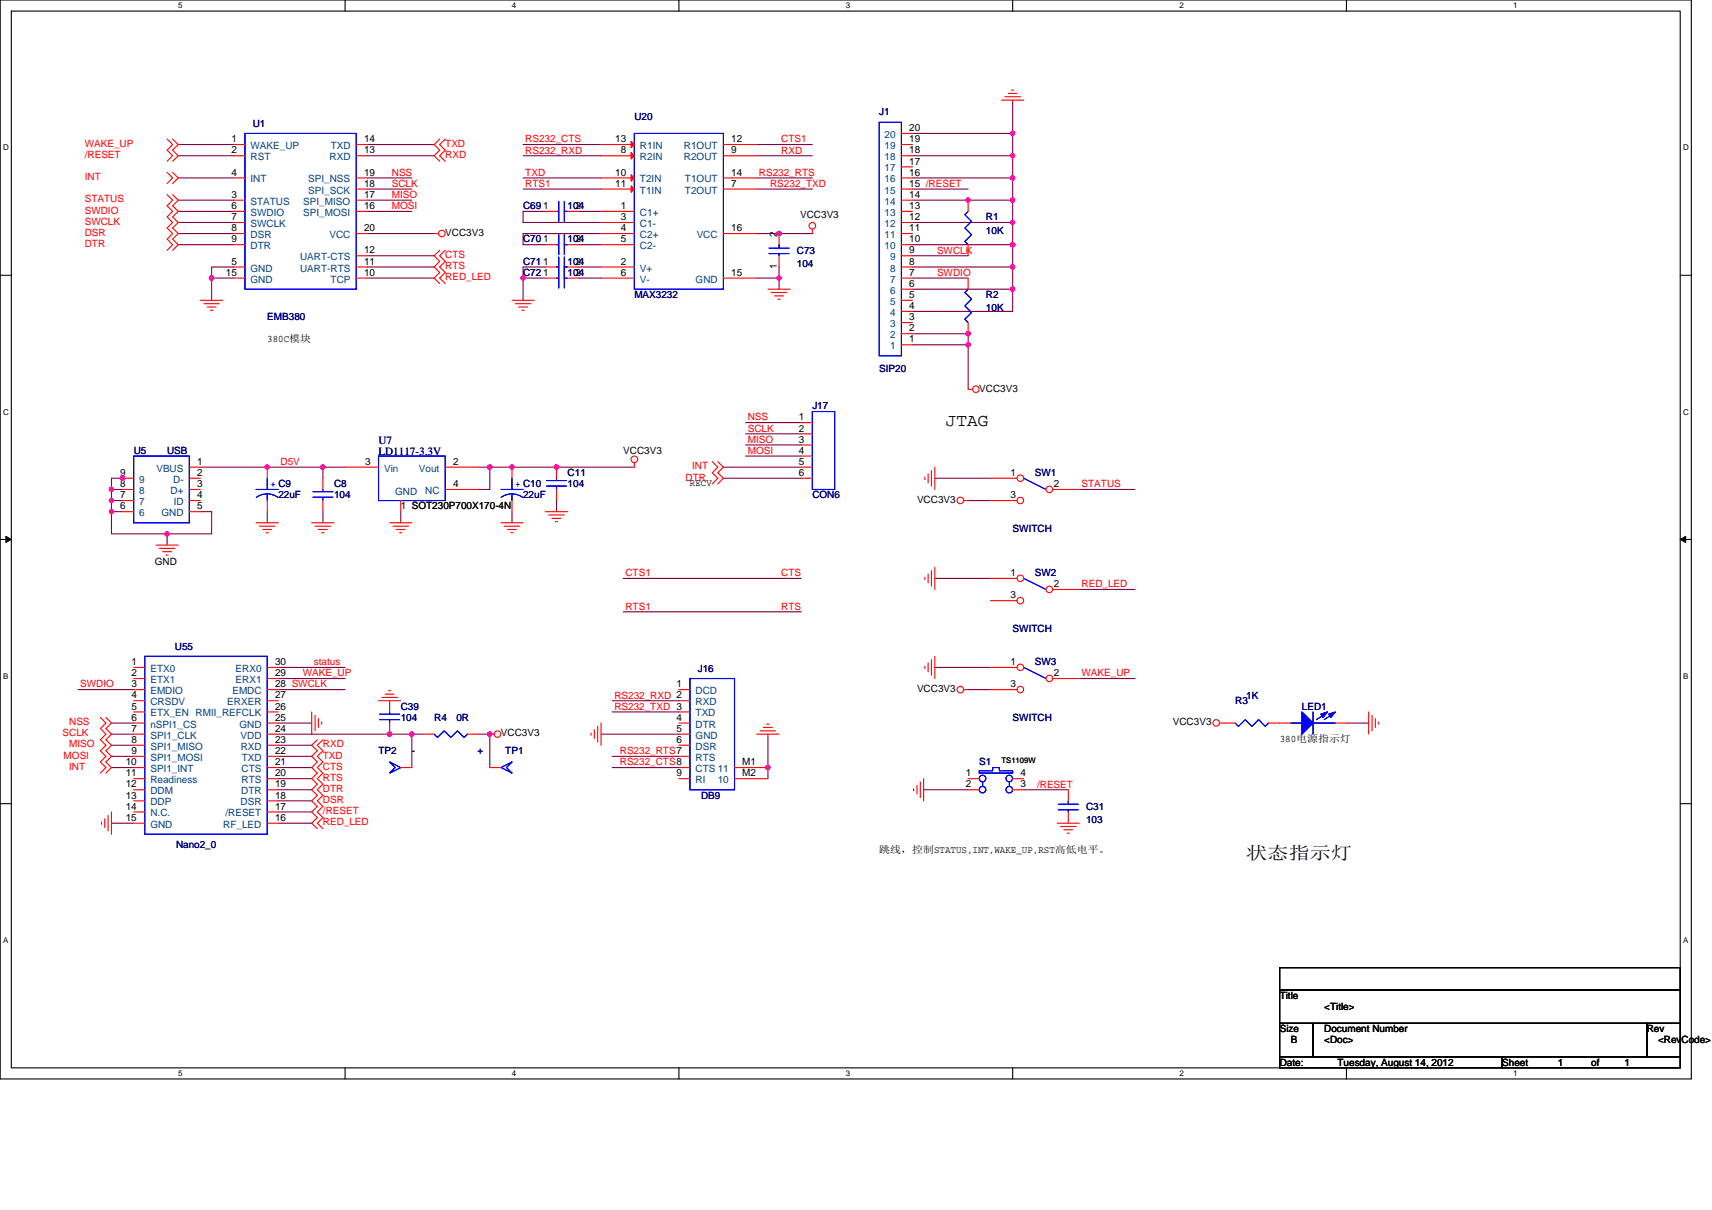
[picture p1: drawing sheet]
<svg xmlns="http://www.w3.org/2000/svg" width="297mm" height="210mm" viewBox="0 0 297 210" stroke-linecap="round" stroke-linejoin="round" font-family="sans-serif">
<path d="M0 0h293.5v187.2h-293.5zM2 1.9h289.5v183.4h-289.5z" fill="none" stroke="#000" stroke-width=".19"/>
<g fill="#fff">
<path d="M30.9 .2h.8v1.6h-.8z"/>
<path d="M30.9 185.5h.8v1.6h-.8z"/>
</g>
<path d="M59.9 0v1.9M59.9 185.3v1.9" fill="none" stroke="#000" stroke-width=".19"/>
<g fill="#fff">
<path d="M88.8 .2h.8v1.6h-.8z"/>
<path d="M88.8 185.5h.8v1.6h-.8z"/>
</g>
<path d="M117.8 0v1.9M117.8 185.3v1.9" fill="none" stroke="#000" stroke-width=".19"/>
<g fill="#fff">
<path d="M146.7 .2h.8v1.6h-.8z"/>
<path d="M146.7 185.5h.8v1.6h-.8z"/>
</g>
<path d="M175.7 0v1.9M175.7 185.3v1.9" fill="none" stroke="#000" stroke-width=".19"/>
<g fill="#fff">
<path d="M204.7 .2h.7v1.6h-.7z"/>
<path d="M204.7 185.5h.7v1.6h-.7z"/>
</g>
<path d="M233.6 0v1.9M233.6 185.3v1.9" fill="none" stroke="#000" stroke-width=".19"/>
<g fill="#fff">
<path d="M262.6 .2h.7v1.6h-.7z"/>
<path d="M262.6 185.5h.7v1.6h-.7z"/>
<path d="M.5 24.8h1v1.6h-1z"/>
<path d="M292 24.8h1v1.6h-1z"/>
<path d="M.5 70.7h1v1.5h-1z"/>
<path d="M292 70.7h1v1.5h-1z"/>
</g>
<path d="M0 47.8h2M291.5 47.8h2" fill="none" stroke="#000" stroke-width=".19"/>
<g fill="#fff">
<path d="M.5 116.5h.9v1.6h-.9z"/>
<path d="M292 116.5h.9v1.6h-.9z"/>
</g>
<path d="M0 93.6h2M291.5 93.6h2" fill="none" stroke="#000" stroke-width=".19"/>
<path d="M1 93.1l1 .5-1 .5zM291.5 93.6l1-.5v1z" fill="#000" stroke="#000" stroke-width=".17"/>
<g fill="#fff">
<path d="M.5 162.4h.9v1.5h-.9z"/>
<path d="M292 162.4h.9v1.5h-.9z"/>
</g>
<path d="M0 139.5h2M291.5 139.5h2M222 167.9h69.5v3.9h-69.5zM222 171.8h69.5v5.8h-69.5zM222 177.6h5.8v5.8h-5.8zM227.8 177.6h57.9v5.8h-57.9zM285.7 177.6h5.8v5.8h-5.8zM222 183.4h38.6v1.9h-38.6zM260.6 183.4h30.9v1.9h-30.9z" fill="none" stroke="#000" stroke-width=".19"/>
<g fill="none" stroke="#800040" stroke-width=".19">
<path d="M175.7 17.4v5.8M30.9 25.1h9.7M30.9 27h9.7M30.9 30.9h9.7M30.9 34.7h9.7M30.9 36.7h9.7M30.9 38.6h9.7M63.7 25.1h11.6M63.7 27h11.6M63.7 30.9h7.8M63.7 32.8h7.8M63.7 34.7h7.8"/>
<path d="M63.7 36.7h7.8M90.8 30.9h13.5M90.8 27h13.5M90.8 25.1h13.5M90.8 32.8h13.5M94.6 36.7h-3.8v1.9h13.5M100.4 36.7h3.9M131.3 27h9.6M131.3 32.8h9.6M131.3 25.1h9.6M131.3 30.9h9.6M158.3 38.6h17.4"/>
<path d="M158.3 30.9h17.4M158.3 27h17.4M158.3 23.2h17.4M158.3 32.8h9.7M175.7 30.9v3.8M175.7 38.6v3.9M175.7 23.2v3.8M175.7 34.7v3.9M175.7 27v3.9M175.7 34.7h-17.4M30.9 40.5h9.7M30.9 42.5h9.7"/>
<path d="M36.7 48.3v3.8M40.6 46.3h-3.9v2h3.9M63.7 40.5h11.6M63.7 44.4h11.6M63.7 46.3h11.6M63.7 48.3h11.6M90.8 48.3v3.8M90.8 48.3h3.8M94.6 46.3h-3.8v2M100.4 42.5h3.9M100.4 46.3h3.9M100.4 48.3h3.9"/>
<path d="M104.3 40.5h-13.5v2h3.8M131.3 48.3h3.9v1.9M131.3 40.5h9.6M135.2 46.3v2M158.3 42.5h17.4M158.3 59.8h9.7M158.3 44.4h9.7M158.3 50.2h17.4M158.3 46.3h17.4M158.3 57.9h9.7v1.9M158.3 48.3h9.7M168 59.8v7.8"/>
<path d="M175.7 50.2v3.8h-17.4M175.7 46.3v3.9M175.7 42.5v3.8M129.4 73.3h9.6M129.4 75.3h9.6M129.4 77.2h9.6M129.4 79.1h9.6M19.3 84.9h2M19.3 84.9v2M19.3 86.9h2M19.3 86.9v1.9M19.3 88.8h2"/>
<path d="M19.3 88.8v3.8h9.7M21.3 83h-2v1.9M29 92.6v2M34.8 88.8h1.9v3.8h-7.7M46.4 88.8v1.9M56 81.1h3.9M56 88.8v1.9M56 81.1v1.9M56 81.1h-21.2M69.5 88.8v1.9M83 81.1h2M85 81.1v3.8h-2"/>
<path d="M88.8 88.8v1.9M96.6 86.9v1.9M110.1 81.1h-25.1M125.5 83h13.5M125.5 81.1h13.5M162.2 83h9.6M168 86.9h3.8M187.3 84.9h9.6M13.5 119.7h9.7M48.3 115.8h11.6M48.3 117.8h11.6M48.3 119.7h11.6"/>
<path d="M108.1 100.4h30.9M108.1 106.2h30.9M162.2 115.8h9.6M162.2 100.4h9.6M168 119.7h3.8M187.3 117.8h9.6M187.3 102.3h9.6M19.3 133.2h3.9M19.3 131.3h3.9M19.3 129.3h3.9M19.3 127.4h3.9M19.3 125.5h3.9"/>
<path d="M48.3 135.1h5.8M48.3 133.2h5.8M48.3 131.3h5.8M48.3 129.3h5.8M48.3 125.5h5.8M48.3 139h5.8M48.3 137.1h5.8M48.3 127.4h23.2v5.8M71.5 127.4h1.9M83 127.4h2v5.8M104.3 127.4h13.5M106.2 121.6h11.6"/>
<path d="M106.2 123.5h11.6M106.2 131.3h11.6M106.2 133.2h11.6M133.2 127.4v7.7M160.2 137.1h7.8M177.6 137.1h7.8M233.6 125.5h3.9M19.3 142.9h3.9M48.3 142.9h5.8M48.3 140.9h5.8"/>
</g>
<g fill="#f0f" stroke="#f0f" stroke-width=".19">
<circle cx="36.7" cy="48.2" r=".38"/>
<circle cx="85" cy="81.1" r=".38"/>
<circle cx="96.5" cy="81.1" r=".38"/>
<circle cx="88.8" cy="81.1" r=".38"/>
<circle cx="56" cy="81.1" r=".38"/>
<circle cx="168" cy="34.7" r=".38"/>
<circle cx="175.7" cy="46.3" r=".38"/>
<circle cx="175.7" cy="30.9" r=".38"/>
<circle cx="175.7" cy="42.4" r=".38"/>
<circle cx="175.7" cy="38.6" r=".38"/>
<circle cx="175.7" cy="23.1" r=".38"/>
<circle cx="175.7" cy="34.7" r=".38"/>
<circle cx="175.7" cy="27" r=".38"/>
<circle cx="168" cy="59.8" r=".38"/>
<circle cx="168" cy="57.9" r=".38"/>
<circle cx="175.7" cy="50.2" r=".38"/>
<circle cx="133.2" cy="133.2" r=".38"/>
<circle cx="135.2" cy="48.2" r=".38"/>
<circle cx="135.2" cy="40.5" r=".38"/>
<circle cx="90.7" cy="48.2" r=".38"/>
<circle cx="85" cy="127.4" r=".38"/>
<circle cx="46.4" cy="81.1" r=".38"/>
<circle cx="71.4" cy="127.4" r=".38"/>
<circle cx="19.3" cy="84.9" r=".38"/>
<circle cx="21.3" cy="83" r=".38"/>
<circle cx="19.3" cy="86.9" r=".38"/>
<circle cx="19.3" cy="88.8" r=".38"/>
<circle cx="29" cy="92.6" r=".38"/>
<circle cx="67.6" cy="127.4" r=".38"/>
</g>
<g fill="none" stroke="#f00" stroke-width=".19">
<path d="M173.8 17.4h3.8M174.3 16.8h2.8M174.9 16.2h1.6M175.5 15.6h.4M29 29.9l.9 1-.9 1M29 33.8l.9 .9-.9 1 .9 1-.9 .9 .9 1-.9 1 .9 .9-.9 1 .9 1-.9 .9M29 24.1l.9 1-.9 1 .9 .9-.9 1M29.9 29.9l1 1-1 1M29.9 33.8l1 .9-1 1 1 1-1 .9 1 1-1 1 1 .9-1 1 1 1-1 .9M29.9 24.1l1 1-1 1 1 .9-1 1M40.6 25.1h1.9M40.6 27h1.9"/>
<path d="M40.6 30.9h1.9M40.6 34.7h1.9M40.6 36.7h1.9M40.6 38.6h1.9M61.8 25.1h1.9M61.8 27h1.9M61.8 30.9h1.9M61.8 32.8h1.9M61.8 34.7h1.9M61.8 36.7h1.9M76.3 24.1l-1 1 1 1-1 .9 1 1M77.3 24.1l-1 1 1 1-1 .9 1 1"/>
<path d="M140.9 39.8v.7M34.8 52.1h3.8M35.4 52.7h2.7M35.9 53.3h1.6M36.5 53.8h.4M40.6 40.5h1.9M40.6 42.5h1.9M40.6 46.3h1.9M40.6 48.3h1.9M61.8 40.5h1.9M61.8 44.4h1.9M61.8 46.3h1.9"/>
<path d="M61.8 48.3h1.9M75.3 40.5h.8M76.3 43.4l-1 1 1 1-1 .9 1 1-1 1 1 .9M77.3 43.4l-1 1 1 1-1 .9 1 1-1 1 1 .9M88.8 52.1h3.9M89.4 52.7h2.7M90 53.3h1.5M90.6 53.8h.3M133.2 50.2h3.9M133.8 50.8h2.7M134.4 51.4h1.5M135 51.9h.4"/>
<path d="M168 67.6h.8M27.1 94.6h3.8M27.6 95.2h2.7M28.2 95.7h1.6M28.8 96.3h.4M44.4 90.7h3.9M45 91.3h2.7M45.6 91.9h1.5M46.2 92.5h.4M54.1 90.7h3.9M54.7 91.3h2.7M55.2 91.9h1.6"/>
<path d="M55.8 92.5h.4M56 83v1.9M56 86.9v1.9M67.6 90.7h3.9M68.2 91.3h2.7M68.8 91.9h1.5M69.3 92.5h.4M86.9 90.7h3.9M87.5 91.3h2.7M88.1 91.9h1.5M88.6 92.5h.4M94.6 88.8h3.9"/>
<path d="M95.2 89.4h2.7M95.8 90h1.5M96.4 90.5h.3M96.6 81.1v1.9M96.6 84.9v2M110.1 80.3v.8M123.6 80.1l.9 1-.9 .9 .9 1-.9 1M124.5 80.1l1 1-1 .9 1 1-1 1M160.5 82.8v.4M161 82.2v1.6M161 99.6v1.6M161.6 81.7v2.6"/>
<path d="M161.6 99v2.7M162.2 81.1v3.8M162.2 98.4v3.9M167.2 86.9h.8M23.2 115.8h1.9M23.2 117.8h1.9M23.2 119.7h1.9M46.4 119.7h1.9M46.4 117.8h1.9M46.4 115.8h1.9M67.4 119.9h.4M160.5 115.6v.4"/>
<path d="M160.5 100.2v.4M161 115v1.6M161.6 114.5v2.7M162.2 113.9v3.9M167.2 119.7h.8M17.4 124.5l1 1-1 .9 1 1-1 1 1 .9-1 1 1 1-1 .9 1 1-1 1M18.4 124.5l.9 1-.9 .9 .9 1-.9 1 .9 .9-.9 1 .9 1-.9 .9 .9 1-.9 1M23.2 121.6h1.9M23.2 123.5h1.9M23.2 125.5h1.9M23.2 127.4h1.9M23.2 129.3h1.9"/>
<path d="M23.2 131.3h1.9M23.2 133.2h1.9M23.2 135.1h1.9M23.2 137.1h1.9M23.2 139h1.9M46.4 125.5h1.9M46.4 127.4h1.9M46.4 129.3h1.9M46.4 131.3h1.9M46.4 133.2h1.9M46.4 135.1h1.9M46.4 137.1h1.9"/>
<path d="M46.4 139h1.9M46.4 123.5h1.9M46.4 121.6h1.9M54.1 123.5v3.9M54.7 124.1v2.7M55.1 128.4l-1 .9 1 1-1 1 1 .9-1 1 1 1-1 .9 1 1-1 1 1 .9-1 1 1 1-1 .9 1 1-1 1 1 .9M55.2 124.7v1.5M55.8 125.3v.4M56 128.4l-.9 .9 .9 1-.9 1 .9 .9-.9 1 .9 1-.9 .9 .9 1-.9 1 .9 .9-.9 1 .9 1-.9 .9 .9 1-.9 1 .9 .9M65.7 121.6h3.8M66.2 121h2.8M66.8 120.5h1.6"/>
<path d="M85 127.4h.7M102.5 127.2v.4M103.1 126.6v1.6M103.7 126v2.8M104.3 125.5v3.8M131.3 127.4h3.9M131.9 126.8h2.7M132.5 126.2h1.5M133 125.7h.4M158.5 136.9v.3M159.1 136.3v1.5M159.7 135.7v2.7"/>
<path d="M160.2 135.1v3.9M211.6 125.5h.8M222 125.5h2M231.7 125.5h1.9M237.5 123.5v3.9M238.1 124.1v2.7M238.6 124.7v1.5M239.2 125.3v.4M17.6 142.6v.4M18.2 142.1v1.5M18.8 141.5v2.7M19.3 140.9v3.9"/>
<path d="M23.2 140.9h1.9M23.2 142.9h1.9M46.4 140.9h1.9M46.4 142.9h1.9M183.4 142.9h3.9M184 143.4h2.7M184.6 144h1.5M185.2 144.6h.3"/>
<circle cx="140.9" cy="39.2" r=".57"/>
<circle cx="76.7" cy="40.5" r=".57"/>
<circle cx="110.1" cy="79.7" r=".57"/>
<circle cx="169.3" cy="67.5" r=".57"/>
<circle cx="166.6" cy="86.8" r=".57"/>
<circle cx="166.6" cy="119.7" r=".57"/>
<circle cx="86.3" cy="127.4" r=".57"/>
<circle cx="211" cy="125.5" r=".57"/>
</g>
<g fill="none" stroke="#00f" stroke-width=".19">
<path d="M42.5 23.2h19.3v27h-19.3zM54.3 86.3h3.5M54.3 85.3h3.5M56 84.9v.4M56 86.3v.6M94.8 84.3h3.5M94.8 83.4h3.5M96.6 83v.4M96.6 84.3v.6M177.6 83l3.9 1.9M25.1 113.9h21.3v30.9h-21.3zM224 125.5h1.9"/>
<path d="M227.8 123.5v3.9M227.8 125.5h3.9M230.1 123.7l-1.7 1.2M231.5 123.7l-1.7 1.2"/>
</g>
<g fill="#00f" stroke="#00f" stroke-width=".19">
<path d="M225.9 123.5l1.9 2-1.9 1.9z" fill-rule="evenodd"/>
<path d="M229.2 123.9l1.1-.4-.8 1z" fill-rule="evenodd"/>
<path d="M230.5 123.9l1.2-.4-.8 1z" fill-rule="evenodd"/>
<path d="M225.9 123.5l1.9 2-1.9 1.9z" fill-rule="evenodd"/>
<path d="M229.2 123.9l1.1-.4-.8 1z" fill-rule="evenodd"/>
<path d="M230.5 123.9l1.2-.4-.8 1z" fill-rule="evenodd"/>
</g>
<circle cx="182.1" cy="84.9" r=".57" fill="#fff" stroke="#f00" stroke-width=".19"/>
<path d="M182.7 84.9h4.6" fill="none" stroke="#f00" stroke-width=".19"/>
<circle cx="177" cy="83" r=".57" fill="#fff" stroke="#f00" stroke-width=".19"/>
<path d="M171.8 83h4.7" fill="none" stroke="#f00" stroke-width=".19"/>
<circle cx="177" cy="86.9" r=".57" fill="#fff" stroke="#f00" stroke-width=".19"/>
<g fill="none" stroke="#f00" stroke-width=".19">
<path d="M104.3 25.1h5.8M104.3 27h5.8M104.3 30.9h5.8M104.3 32.8h5.8M104.3 36.7h5.8M104.3 38.6h5.8M125.5 25.1h5.8M125.5 27h5.8M125.5 30.9h5.8M125.5 32.8h5.8M156.4 38.6h1.9M156.4 36.7h1.9"/>
<path d="M156.4 34.7h1.9M156.4 32.8h1.9M156.4 30.9h1.9M156.4 29h1.9M156.4 27h1.9M156.4 25.1h1.9M156.4 23.2h1.9M168 34.7v2M94.6 48.3h2M94.6 46.3h2M98.5 48.3h1.9M98.5 46.3h1.9"/>
<path d="M104.3 40.5h5.8M104.3 42.5h5.8M104.3 46.3h5.8M104.3 48.3h5.8M125.5 48.3h5.8M125.5 40.5h5.8M135.2 44.4v1.9M135.2 40.5v2M156.4 59.8h1.9M156.4 57.9h1.9M156.4 56h1.9M156.4 54h1.9"/>
<path d="M156.4 52.1h1.9M156.4 50.2h1.9M156.4 48.3h1.9M156.4 46.3h1.9M156.4 44.4h1.9M156.4 42.5h1.9M156.4 40.5h1.9M168 42.5v1.9M21.3 88.8h1.9M21.3 86.9h1.9M21.3 84.9h1.9M21.3 83h1.9"/>
<path d="M32.8 81.1h2M32.8 83h2M32.8 84.9h2M32.8 86.9h2M32.8 88.8h2M46.4 81.1v1.9M46.4 86.9v1.9M171.8 86.9h4.7M67.6 121.6v1.9M67.6 125.5v1.9M168 135.1h1.9M168 137.1h1.9"/>
<path d="M175.7 135.1h1.9M175.7 137.1h1.9"/>
</g>
<g fill="none" stroke="#00f" stroke-width=".19">
<path d="M110.1 23.2h15.4v27h-15.4zM152.5 21.2h3.9v40.6h-3.9zM168 36.7l-.6 .6 1.2 1.1-1.2 1.2 1.2 1.1-1.2 1.2 .6 .6M96.6 48.3h.3M96.6 46.3h.3M96.9 46.5v3.5M96.9 44.6v3.5M97.9 48.3h.6M97.9 46.3h.6M97.9 46.5v3.5M97.9 44.6v3.5M133.4 43.1h3.5"/>
<path d="M133.4 44h3.5M135.2 44v.4M135.2 42.5v.6M23.2 79.1h9.6v11.6h-9.6zM44.4 84.9h3.9M46.4 85.7v1.2M46.4 83v1.9M48.2 86.3a3.1 3.1 0 0 0-3.7 0M177.6 100.4l3.9 1.9M65.9 124.9h3.4M65.9 123.9h3.4M67.6 123.5v.4"/>
<path d="M67.6 124.9v.6M169.9 133.8h2.3v-.6h1.2v.6h2.3v.4h-5.8zM170.5 135.7v.8M175.1 135.7v.8"/>
<circle cx="170.5" cy="135.1" r=".57"/>
<circle cx="170.5" cy="137" r=".57"/>
<circle cx="175.1" cy="135.1" r=".57"/>
<circle cx="175.1" cy="137" r=".57"/>
</g>
<g fill="#f00" stroke="#f00" stroke-width=".19">
<path d="M109.5 24.5l.6 .6-.6 .6z"/>
<path d="M109.5 26.5l.6 .5-.6 .6z"/>
<path d="M109.5 30.3l.6 .6-.6 .6z"/>
<path d="M109.5 32.2l.6 .6-.6 .6z"/>
</g>
<circle cx="182.1" cy="102.3" r=".57" fill="#fff" stroke="#f00" stroke-width=".19"/>
<path d="M182.7 102.3h4.6" fill="none" stroke="#f00" stroke-width=".19"/>
<circle cx="177" cy="100.4" r=".57" fill="#fff" stroke="#f00" stroke-width=".19"/>
<path d="M171.8 100.4h4.7" fill="none" stroke="#f00" stroke-width=".19"/>
<circle cx="177" cy="104.2" r=".57" fill="#fff" stroke="#f00" stroke-width=".19"/>
<g fill="none" stroke="#f00" stroke-width=".19">
<path d="M94.6 36.7h2M98.5 36.7h1.9M94.6 42.5h2M98.5 42.5h1.9M168 56v1.9M168 48.3v1.9M139 73.3h1.9M139 75.3h1.9M139 77.2h1.9M139 79.1h1.9M59.9 81.1h5.8M69.5 86.9v1.9"/>
<path d="M77.3 81.1h5.7M77.3 84.9h5.7M88.8 81.1v1.9M88.8 86.9v1.9M139 81.1h1.9M139 83h1.9M117.8 119.7h1.9M171.8 104.2h4.7M69.5 133.2h2M73.4 127.4h1.9M81.1 127.4h1.9M85 133.2h1.9"/>
<path d="M117.8 121.6h1.9M117.8 123.5h1.9M117.8 125.5h1.9M117.8 127.4h1.9M117.8 129.3h1.9M117.8 131.3h1.9M117.8 133.2h1.9M117.8 135.1h1.9M127.4 135.1h5.8M127.4 133.2h5.8M185.4 137.1v1.9M212.4 125.5h1.9"/>
<path d="M220.1 125.5h1.9M185.4 140.9v2"/>
</g>
<g fill="none" stroke="#00f" stroke-width=".19">
<path d="M96.6 36.7h.3M96.9 34.9v3.5M97.9 36.7h.6M97.9 34.9v3.5M96.6 42.5h.3M96.9 40.7v3.5M97.9 42.5h.6M97.9 40.7v3.5M168 50.2l-.6 .6 1.2 1.1-1.2 1.2 1.2 1.2-1.2 1.1 .6 .6M65.7 79.1h11.6v7.8h-11.6zM140.9 71.4h3.9v13.5h-3.9zM86.9 84.9h3.9"/>
<path d="M86.9 86.3a3.1 3.1 0 0 1 3.8 0M88.8 85.7v1.2M88.8 83v1.9M119.7 117.8h7.7v19.3h-7.7zM177.6 115.8l3.9 2M67.6 132.2l1.9 1-1.9 1 1-1zM75.3 127.4l.6 .6 1.2-1.2 1.1 1.2 1.2-1.2 1.1 1.2 .6-.6M86.9 133.2l1.9-1-.9 1 .9 1zM183.6 139.6h3.5M185.4 139v.6M214.3 125.5l.6 .5 1.1-1.1 1.2 1.1 1.2-1.1 1.1 1.1 .6-.5M183.6 140.5h3.5"/>
<path d="M185.4 140.5v.4"/>
</g>
<circle cx="182.1" cy="117.7" r=".57" fill="#fff" stroke="#f00" stroke-width=".19"/>
<path d="M182.7 117.8h4.6" fill="none" stroke="#f00" stroke-width=".19"/>
<circle cx="177" cy="115.8" r=".57" fill="#fff" stroke="#f00" stroke-width=".19"/>
<path d="M171.8 115.8h4.7" fill="none" stroke="#f00" stroke-width=".19"/>
<circle cx="177" cy="119.7" r=".57" fill="#fff" stroke="#f00" stroke-width=".19"/>
<path d="M171.8 119.7h4.7" fill="none" stroke="#f00" stroke-width=".19"/>
<g fill="#f0f" stroke="#f0f" stroke-width=".19">
<circle cx="36.7" cy="48.2" r=".38"/>
<circle cx="85" cy="81.1" r=".38"/>
<circle cx="96.5" cy="81.1" r=".38"/>
<circle cx="88.8" cy="81.1" r=".38"/>
<circle cx="56" cy="81.1" r=".38"/>
<circle cx="168" cy="34.7" r=".38"/>
<circle cx="175.7" cy="46.3" r=".38"/>
<circle cx="175.7" cy="30.9" r=".38"/>
<circle cx="175.7" cy="42.4" r=".38"/>
<circle cx="175.7" cy="38.6" r=".38"/>
<circle cx="175.7" cy="23.1" r=".38"/>
<circle cx="175.7" cy="34.7" r=".38"/>
<circle cx="175.7" cy="27" r=".38"/>
<circle cx="168" cy="59.8" r=".38"/>
<circle cx="168" cy="57.9" r=".38"/>
<circle cx="175.7" cy="50.2" r=".38"/>
<circle cx="133.2" cy="133.2" r=".38"/>
<circle cx="135.2" cy="48.2" r=".38"/>
<circle cx="135.2" cy="40.5" r=".38"/>
<circle cx="90.7" cy="48.2" r=".38"/>
<circle cx="85" cy="127.4" r=".38"/>
<circle cx="46.4" cy="81.1" r=".38"/>
<circle cx="71.4" cy="127.4" r=".38"/>
<circle cx="19.3" cy="84.9" r=".38"/>
<circle cx="21.3" cy="83" r=".38"/>
<circle cx="19.3" cy="86.9" r=".38"/>
<circle cx="19.3" cy="88.8" r=".38"/>
<circle cx="29" cy="92.6" r=".38"/>
<circle cx="67.6" cy="127.4" r=".38"/>
</g>
<g font-size="3.1">
<text x="164.1" y="73.9">JTAG</text>
<text x="216.2" y="149.1">状态指示灯</text>
</g>
<g font-size="1.9" fill="#000080">
<text x="65.7" y="77">U7</text>
<text x="65.7" y="78.9">LD1117-3.3V</text>
</g>
<g font-size="1.7" fill="#000080">
<text x="43.9" y="22">U1</text>
<text x="110.1" y="20.8">U20</text>
<text x="152.5" y="19.9">J1</text>
<text x="90.8" y="36.3">C69</text>
<text x="98.5" y="36.3">104</text>
<text x="171.1" y="38.2">R1</text>
<text x="171.1" y="40.5">10K</text>
<text x="90.8" y="47.9">C72</text>
<text x="90.8" y="45.9">C71</text>
<text x="90.8" y="42.1">C70</text>
<text x="98.5" y="47.9">104</text>
<text x="98.5" y="45.9">104</text>
<text x="98.5" y="42.1">104</text>
<text x="138.3" y="44">C73</text>
<text x="138.3" y="46.3">104</text>
<text x="110.1" y="51.7">MAX3232</text>
<text x="171.1" y="51.7">R2</text>
<text x="46.4" y="55.6">EMB380</text>
<text x="171.1" y="54">10K</text>
<text x="152.5" y="64.5">SIP20</text>
<text x="140.9" y="71">J17</text>
<text x="23.2" y="78.8">U5</text>
<text x="29" y="78.8">USB</text>
<text x="98.5" y="82.6">C11</text>
<text x="179.6" y="82.6">SW1</text>
<text x="48.3" y="86.5">22uF</text>
<text x="58" y="84.5">C8</text>
<text x="58" y="86.5">104</text>
<text x="90.8" y="86.5">22uF</text>
<text x="98.5" y="84.5">104</text>
<text x="140.9" y="86.5">CON6</text>
<text x="175.7" y="92.3">SWITCH</text>
<text x="179.6" y="100">SW2</text>
<text x="30.3" y="112.7">U55</text>
<text x="175.7" y="109.6">SWITCH</text>
<text x="121.1" y="116.6">J16</text>
<text x="179.6" y="115.4">SW3</text>
<text x="69.5" y="123.1">C39</text>
<text x="69.5" y="125.1">104</text>
<text x="75.3" y="125.1">R4</text>
<text x="79.2" y="125.1">0R</text>
<text x="175.7" y="125.1">SWITCH</text>
<text x="214.3" y="122.2">R3</text>
<text x="216.2" y="121.2">1K</text>
<text x="225.9" y="123.1">LED1</text>
<text x="65.7" y="130.9">TP2</text>
<text x="71.5" y="130.9">-</text>
<text x="82.8" y="130.9">+</text>
<text x="87.7" y="130.9">TP1</text>
<text x="169.9" y="132.8">S1</text>
<text x="121.6" y="138.6">DB9</text>
<text x="188.4" y="140.5">C31</text>
<text x="188.4" y="142.9">103</text>
<text x="30.5" y="147.1">Nano2_0</text>
</g>
<g font-size="1.7" fill="#004080">
<text x="153.5" y="23.9">20</text>
<text x="43.5" y="25.9">WAKE_UP</text>
<text x="43.5" y="27.8">RST</text>
<text x="57.2" y="27.8">RXD</text>
<text x="57.4" y="25.9">TXD</text>
<text x="111" y="25.9">R1IN</text>
<text x="111" y="27.8">R2IN</text>
<text x="118.7" y="25.9">R1OUT</text>
<text x="118.7" y="27.8">R2OUT</text>
<text x="153.5" y="29.7">17</text>
<text x="153.5" y="27.8">18</text>
<text x="153.5" y="25.9">19</text>
<text x="43.5" y="31.7">INT</text>
<text x="43.5" y="35.5">STATUS</text>
<text x="52.6" y="35.5">SPI_MISO</text>
<text x="53.5" y="31.7">SPI_NSS</text>
<text x="53.5" y="33.6">SPI_SCK</text>
<text x="111" y="31.7">T2IN</text>
<text x="111" y="33.6">T1IN</text>
<text x="118.8" y="31.7">T1OUT</text>
<text x="118.8" y="33.6">T2OUT</text>
<text x="153.5" y="35.5">14</text>
<text x="153.5" y="33.6">15</text>
<text x="153.5" y="31.7">16</text>
<text x="43.5" y="37.5">SWDIO</text>
<text x="43.5" y="39.4">SWCLK</text>
<text x="43.5" y="41.3">DSR</text>
<text x="52.6" y="37.5">SPI_MOSI</text>
<text x="57.2" y="41.3">VCC</text>
<text x="111" y="37.5">C1+</text>
<text x="111" y="39.4">C1-</text>
<text x="111" y="41.3">C2+</text>
<text x="120.9" y="41.3">VCC</text>
<text x="153.5" y="41.3">11</text>
<text x="153.5" y="39.4">12</text>
<text x="153.5" y="37.5">13</text>
<text x="43.5" y="43.2">DTR</text>
<text x="43.5" y="47.1">GND</text>
<text x="52.1" y="45.2">UART-CTS</text>
<text x="52.1" y="47.1">UART-RTS</text>
<text x="111" y="43.2">C2-</text>
<text x="111" y="47.1">V+</text>
<text x="153.5" y="43.2">10</text>
<text x="154.4" y="47.1">8</text>
<text x="154.4" y="45.2">9</text>
<text x="43.5" y="49">GND</text>
<text x="57.4" y="49">TCP</text>
<text x="111" y="49">V-</text>
<text x="120.7" y="49">GND</text>
<text x="154.4" y="52.9">5</text>
<text x="154.4" y="51">6</text>
<text x="154.4" y="49">7</text>
<text x="154.4" y="58.7">2</text>
<text x="154.4" y="56.8">3</text>
<text x="154.4" y="54.8">4</text>
<text x="154.4" y="60.6">1</text>
<text x="24.2" y="83.8">9</text>
<text x="27.1" y="81.9">VBUS</text>
<text x="30.1" y="83.8">D-</text>
<text x="66.7" y="81.9">Vin</text>
<text x="72.7" y="81.9">Vout</text>
<text x="24.2" y="89.6">6</text>
<text x="24.2" y="87.7">7</text>
<text x="24.2" y="85.7">8</text>
<text x="28" y="89.6">GND</text>
<text x="29.6" y="85.7">D+</text>
<text x="30.1" y="87.7">ID</text>
<text x="68.6" y="85.8">GND</text>
<text x="73.8" y="85.7">NC</text>
<text x="26.1" y="116.6">ETX0</text>
<text x="26.1" y="118.5">ETX1</text>
<text x="40.9" y="118.5">ERX1</text>
<text x="40.9" y="116.6">ERX0</text>
<text x="26.1" y="120.5">EMDIO</text>
<text x="26.1" y="122.4">CRSDV</text>
<text x="26.1" y="124.3">ETX_EN RMII_REFCLK</text>
<text x="39.4" y="122.4">ERXER</text>
<text x="40.3" y="120.5">EMDC</text>
<text x="120.7" y="120.5">DCD</text>
<text x="120.7" y="122.4">RXD</text>
<text x="120.7" y="124.3">TXD</text>
<text x="26.1" y="126.3">nSPI1_CS</text>
<text x="26.1" y="128.2">SPI1_CLK</text>
<text x="26.1" y="130.1">SPI1_MISO</text>
<text x="41.5" y="126.3">GND</text>
<text x="41.7" y="128.2">VDD</text>
<text x="41.8" y="130.1">RXD</text>
<text x="120.7" y="126.3">DTR</text>
<text x="120.7" y="128.2">GND</text>
<text x="120.7" y="130.1">DSR</text>
<text x="26.1" y="132">SPI1_MOSI</text>
<text x="26.1" y="134">SPI1_INT</text>
<text x="26.1" y="135.9">Readiness</text>
<text x="26.1" y="137.8">DDM</text>
<text x="41.8" y="137.8">DTR</text>
<text x="41.9" y="134">CTS</text>
<text x="41.9" y="135.9">RTS</text>
<text x="41.9" y="132">TXD</text>
<text x="120.7" y="132">RTS</text>
<text x="120.7" y="134">CTS 11</text>
<text x="120.7" y="135.9">RI</text>
<text x="124.5" y="135.9">10</text>
<text x="26.1" y="139.8">DDP</text>
<text x="26.1" y="141.7">N.C.</text>
<text x="26.1" y="143.6">GND</text>
<text x="38.7" y="143.6">RF_LED</text>
<text x="39.1" y="141.7">/RESET</text>
<text x="41.7" y="139.8">DSR</text>
</g>
<g font-size="1.7">
<text x="157.8" y="22.8">20</text>
<text x="40.2" y="24.7">1</text>
<text x="40.2" y="26.6">2</text>
<text x="63.2" y="24.7">14</text>
<text x="63.2" y="26.6">13</text>
<text x="106.8" y="24.7">13</text>
<text x="107.7" y="26.6">8</text>
<text x="126.9" y="24.7">12</text>
<text x="126.9" y="26.6">9</text>
<text x="157.8" y="28.6">17</text>
<text x="157.8" y="26.6">18</text>
<text x="157.8" y="24.7">19</text>
<text x="40.2" y="30.5">4</text>
<text x="40.2" y="34.3">3</text>
<text x="63.2" y="30.5">19</text>
<text x="63.2" y="32.4">18</text>
<text x="63.2" y="34.3">17</text>
<text x="106.8" y="30.5">10</text>
<text x="106.8" y="32.4">11</text>
<text x="126.9" y="30.5">14</text>
<text x="126.9" y="32.4">7</text>
<text x="157.8" y="34.3">14</text>
<text x="157.8" y="32.4">15 /RESET</text>
<text x="157.8" y="30.5">16</text>
<text x="40.2" y="36.3">6</text>
<text x="40.2" y="38.2">7</text>
<text x="40.2" y="40.1">8</text>
<text x="63.2" y="36.3">16</text>
<text x="63.2" y="40.1">20</text>
<text x="77.3" y="40.9">VCC3V3</text>
<text x="94.2" y="36.3">1</text>
<text x="99.8" y="36.3">2</text>
<text x="107.7" y="36.3">1</text>
<text x="107.7" y="38.2">3</text>
<text x="107.7" y="40.1">4</text>
<text x="126.9" y="40.1">16</text>
<text x="134.8" y="41.1" transform="rotate(-90 134.8 41.1)">2</text>
<text x="138.8" y="37.8">VCC3V3</text>
<text x="157.8" y="40.1">11</text>
<text x="157.8" y="38.2">12</text>
<text x="157.8" y="36.3">13</text>
<text x="39.2" y="47.9">15</text>
<text x="40.2" y="42.1">9</text>
<text x="40.2" y="45.9">5</text>
<text x="63.2" y="44">12</text>
<text x="63.2" y="45.9">11</text>
<text x="63.2" y="47.9">10</text>
<text x="94.2" y="47.9">1</text>
<text x="94.2" y="45.9">1</text>
<text x="94.2" y="42.1">1</text>
<text x="99.8" y="47.9">2</text>
<text x="99.8" y="45.9">2</text>
<text x="99.8" y="42.1">2</text>
<text x="107.7" y="42.1">5</text>
<text x="107.7" y="45.9">2</text>
<text x="107.7" y="47.9">6</text>
<text x="126.9" y="47.9">15</text>
<text x="134.8" y="46.7" transform="rotate(-90 134.8 46.7)">1</text>
<text x="157.8" y="47.9">7</text>
<text x="157.8" y="45.9">8</text>
<text x="157.8" y="44">9</text>
<text x="157.8" y="42.1">10</text>
<text x="157.8" y="53.6">4</text>
<text x="157.8" y="51.7">5</text>
<text x="157.8" y="49.8">6</text>
<text x="46.4" y="59.3">380C模块</text>
<text x="157.8" y="59.4">1</text>
<text x="157.8" y="57.5">2</text>
<text x="157.8" y="55.6">3</text>
<text x="169.9" y="67.9">VCC3V3</text>
<text x="138.6" y="72.9">1</text>
<text x="138.6" y="74.9">2</text>
<text x="138.6" y="76.8">3</text>
<text x="20.9" y="82.6">9</text>
<text x="34.2" y="80.7">1</text>
<text x="34.2" y="82.6">2</text>
<text x="63.3" y="80.7">3</text>
<text x="78.6" y="80.7">2</text>
<text x="108.1" y="78.8">VCC3V3</text>
<text x="138.6" y="78.7">4</text>
<text x="138.6" y="80.7">5</text>
<text x="138.6" y="82.6">6</text>
<text x="175.3" y="82.6">1</text>
<text x="20.9" y="88.4">6</text>
<text x="20.9" y="86.5">7</text>
<text x="20.9" y="84.5">8</text>
<text x="34.2" y="86.5">4</text>
<text x="34.2" y="88.4">5</text>
<text x="34.2" y="84.5">3</text>
<text x="69.5" y="88.4">1 SOT230P700X170-4N</text>
<text x="78.6" y="84.5">4</text>
<text x="119.7" y="84.4">RECV</text>
<text x="159.1" y="87.2">VCC3V3</text>
<text x="175.3" y="86.5">3</text>
<text x="182.9" y="84.5">2</text>
<text x="26.9" y="98.1">GND</text>
<text x="175.3" y="100">1</text>
<text x="182.9" y="101.9">2</text>
<text x="175.3" y="103.8">3</text>
<text x="22.8" y="115.4">1</text>
<text x="22.8" y="117.3">2</text>
<text x="22.8" y="119.3">3</text>
<text x="47.7" y="119.3">28 SWCLK</text>
<text x="47.7" y="117.3">29</text>
<text x="47.7" y="115.4">30</text>
<text x="117.4" y="119.3">1</text>
<text x="175.3" y="115.4">1</text>
<text x="175.3" y="119.3">3</text>
<text x="182.9" y="117.3">2</text>
<text x="22.8" y="121.2">4</text>
<text x="22.8" y="123.1">5</text>
<text x="22.8" y="125.1">6</text>
<text x="47.7" y="125.1">25</text>
<text x="47.7" y="123.1">26</text>
<text x="47.7" y="121.2">27</text>
<text x="117.4" y="125.1">4</text>
<text x="159.1" y="120.1">VCC3V3</text>
<text x="203.5" y="125.9">VCC3V3</text>
<text x="22.8" y="127">7</text>
<text x="22.8" y="128.9">8</text>
<text x="22.8" y="130.9">9</text>
<text x="47.7" y="127">24</text>
<text x="47.7" y="130.9">22</text>
<text x="47.7" y="128.9">23</text>
<text x="86.9" y="127.8">VCC3V3</text>
<text x="117.4" y="127">5</text>
<text x="117.4" y="128.9">6</text>
<text x="222" y="128.8">380电源指示灯</text>
<text x="21.8" y="132.8">10</text>
<text x="21.8" y="134.7">11</text>
<text x="21.8" y="136.7">12</text>
<text x="47.7" y="136.7">19</text>
<text x="47.7" y="132.8">21</text>
<text x="47.7" y="134.7">20</text>
<text x="117.4" y="134.7">9</text>
<text x="128.8" y="134.7">M2</text>
<text x="128.8" y="132.8">M1</text>
<text x="167.6" y="134.7">1</text>
<text x="167.6" y="136.7">2</text>
<text x="177.1" y="134.7">4</text>
<text x="177.1" y="136.7">3</text>
<text x="21.8" y="138.6">13</text>
<text x="21.8" y="140.5">14</text>
<text x="21.8" y="142.5">15</text>
<text x="47.7" y="138.6">18</text>
<text x="47.7" y="140.5">17</text>
<text x="47.7" y="142.5">16</text>
<text x="152.5" y="148.1">跳线，控制STATUS,INT,WAKE_UP,RST高低电平。</text>
<text x="222" y="173.4">Title</text>
<text x="222" y="179.1">Size</text>
<text x="229.8" y="179.1">Document Number</text>
<text x="229.8" y="175.3">&lt;Title&gt;</text>
<text x="285.7" y="179.1">Rev</text>
<text x="222" y="184.9">Date:</text>
<text x="224" y="181.1">B</text>
<text x="229.8" y="181.1">&lt;Doc&gt;</text>
<text x="232.1" y="184.9">Tuesday, August 14, 2012</text>
<text x="260.6" y="184.9">Sheet</text>
<text x="270.3" y="184.9">1</text>
<text x="276.1" y="184.9">of</text>
<text x="281.9" y="184.9">1</text>
<text x="287.7" y="181.1">&lt;RevCode&gt;</text>
</g>
<g font-size="1.7" fill="#f00">
<text x="14.7" y="25.5">WAKE_UP</text>
<text x="14.7" y="27.4">/RESET</text>
<text x="77.3" y="25.5">TXD</text>
<text x="77.3" y="27.4">RXD</text>
<text x="91.1" y="26.6">RS232_RXD</text>
<text x="91.1" y="24.7">RS232_CTS</text>
<text x="135.5" y="26.6">RXD</text>
<text x="135.5" y="24.7">CTS1</text>
<text x="14.7" y="31.3">INT</text>
<text x="14.7" y="35.1">STATUS</text>
<text x="68" y="30.5">NSS</text>
<text x="68" y="32.4">SCLK</text>
<text x="68" y="34.4">MISO</text>
<text x="91.1" y="30.5">TXD</text>
<text x="91.1" y="32.4">RTS1</text>
<text x="131.7" y="30.5">RS232_RTS</text>
<text x="133.6" y="32.4">RS232_TXD</text>
<text x="14.7" y="37.1">SWDIO</text>
<text x="14.7" y="39">SWCLK</text>
<text x="14.7" y="40.9">DSR</text>
<text x="68" y="36.3">MOSI</text>
<text x="14.7" y="42.8">DTR</text>
<text x="77.3" y="44.8">CTS</text>
<text x="77.3" y="46.7">RTS</text>
<text x="162.6" y="47.9">SWDIO</text>
<text x="162.6" y="44">SWCLK</text>
<text x="77.3" y="48.6">RED_LED</text>
<text x="129.7" y="73">NSS</text>
<text x="129.7" y="74.9">SCLK</text>
<text x="129.7" y="76.8">MISO</text>
<text x="48.7" y="80.7">D5V</text>
<text x="119" y="83.4">DTR</text>
<text x="120.1" y="81.4">INT</text>
<text x="129.7" y="78.8">MOSI</text>
<text x="187.7" y="84.6">STATUS</text>
<text x="108.5" y="100">CTS1</text>
<text x="135.5" y="100">CTS</text>
<text x="187.7" y="101.9">RED_LED</text>
<text x="108.5" y="105.8">RTS1</text>
<text x="135.5" y="105.8">RTS</text>
<text x="13.9" y="119.3">SWDIO</text>
<text x="52.5" y="117.4">WAKE_UP</text>
<text x="54.5" y="115.4">status</text>
<text x="187.7" y="117.4">WAKE_UP</text>
<text x="12" y="125.9">NSS</text>
<text x="106.6" y="121.2">RS232_RXD 2</text>
<text x="106.6" y="123.2">RS232_TXD 3</text>
<text x="10.9" y="127.8">SCLK</text>
<text x="11" y="131.7">MOSI</text>
<text x="12" y="129.7">MISO</text>
<text x="56" y="129.7">RXD</text>
<text x="56" y="131.7">TXD</text>
<text x="107.5" y="130.9">RS232_RTS7</text>
<text x="12" y="133.6">INT</text>
<text x="56" y="133.6">CTS</text>
<text x="56" y="135.5">RTS</text>
<text x="56" y="137.4">DTR</text>
<text x="107.5" y="132.8">RS232_CTS8</text>
<text x="179.9" y="136.7">/RESET</text>
<text x="56" y="143.2">RED_LED</text>
<text x="56" y="141.3">/RESET</text>
<text x="56" y="139.4">DSR</text>
</g>
<g font-size="1.7" fill="#00f">
<text x="46.9" y="84.6">+ C9</text>
<text x="89.4" y="84.6">+ C10</text>
</g>
<g font-size="1.4">
<text x="30.9" y="1.5">5</text>
<text x="88.8" y="1.5">4</text>
<text x="146.7" y="1.5">3</text>
<text x="204.7" y="1.5">2</text>
<text x="262.6" y="1.5">1</text>
<text x=".5" y="26.1">D</text>
<text x="292" y="26.1">D</text>
<text x=".5" y="71.9">C</text>
<text x="292" y="71.9">C</text>
<text x=".5" y="117.8">B</text>
<text x="292" y="117.8">B</text>
<text x=".5" y="163.6">A</text>
<text x="292" y="163.6">A</text>
<text x="30.9" y="186.8">5</text>
<text x="88.8" y="186.8">4</text>
<text x="146.7" y="186.8">3</text>
<text x="204.7" y="186.8">2</text>
<text x="262.6" y="186.8">1</text>
</g>
<text font-size="1.3" x="173.8" y="132.5">TS1109W</text>
</svg>
